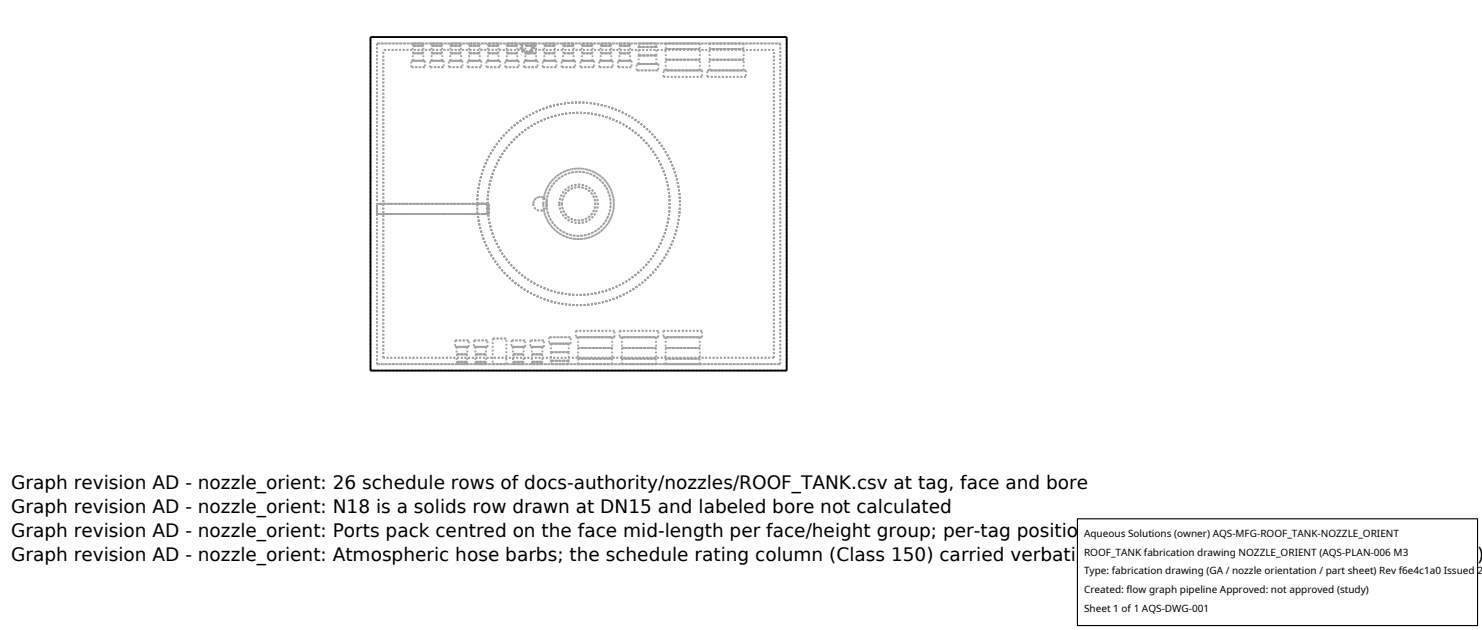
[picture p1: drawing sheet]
<svg xmlns="http://www.w3.org/2000/svg" width="212mm" height="90mm" viewBox="0 0 212 90" stroke-linecap="round" stroke-linejoin="round" font-family="sans-serif">
<g fill="none" stroke="#a0a0a0" stroke-width=".26" stroke-dasharray=".3 .3" stroke-linecap="butt">
<path d="M53.8 6.2h20.9M58.7 8.7h2M58.7 9.6v-.9M58.7 9.6h2M58.9 6.5h1.6M58.9 7.6h1.6M59 6.2h1.5M59 6.5v-.3M59 6.5h1.4M59 7.6h1.4M59 7.6l-.1-1.1M59 8.7h1.4"/>
<path d="M59 8.7l-.1-1.1M60.4 6.5h-1.4M60.4 7.6h-1.4M60.4 8.7h-1.4M60.4 6.5l.1-.3M60.4 7.6l.1-1.1M60.4 8.7l.1-1.1M60.5 6.2h-1.5M60.5 6.5h-1.6M60.5 7.6h-1.6M60.7 8.7h-2M60.7 9.6h-2"/>
<path d="M60.7 8.7v.9M61.4 8.7h2M61.4 9.6v-.9M61.4 9.6h2M61.6 6.5h1.6M61.6 7.6h1.6M61.7 6.2h1.4M61.7 6.5v-.3M61.7 6.5h1.4M61.7 7.6h1.4M61.7 7.6l-.1-1.1M61.7 8.7h1.4"/>
<path d="M61.7 8.7l-.1-1.1M63.1 6.5h-1.4M63.1 7.6h-1.4M63.1 8.7h-1.4M63.1 6.5v-.3M63.1 7.6l.1-1.1M63.1 8.7l.1-1.1M63.1 6.2h-1.4M63.2 6.5h-1.6M63.2 7.6h-1.6M63.4 8.7h-2M63.4 9.6h-2"/>
<path d="M63.4 8.7v.9M64.1 8.7h2M64.1 9.6v-.9M64.1 9.6h2M64.3 6.5h1.6M64.3 7.6h1.6M64.3 6.2h1.5M64.4 6.5l-.1-.3M64.4 6.5h1.4M64.4 7.6h1.4M64.4 7.6l-.1-1.1M64.4 8.7h1.4"/>
<path d="M64.4 8.7l-.1-1.1M65.8 6.5h-1.4M65.8 7.6h-1.4M65.8 8.7h-1.4M65.8 6.5v-.3M65.8 7.6l.1-1.1M65.8 8.7l.1-1.1M65.8 6.2h-1.5M65.9 6.5h-1.6M65.9 7.6h-1.6M66.1 8.7h-2M66.1 9.6h-2"/>
<path d="M66.1 8.7v.9M66.8 8.7h1.9M66.8 9.6v-.9M66.8 9.6h1.9M67 6.5h1.6M67 7.6h1.6M67 6.2h1.5M67 6.5v-.3M67 6.5h1.5M67 7.6h1.5M67 7.6v-1.1M67 8.7h1.5"/>
<path d="M67 8.7v-1.1M68.5 6.5h-1.5M68.5 7.6h-1.5M68.5 8.7h-1.5M68.5 6.5v-.3M68.5 7.6l.1-1.1M68.5 8.7l.1-1.1M68.5 6.2h-1.5M68.6 6.5h-1.6M68.6 7.6h-1.6M68.7 8.7h-1.9M68.7 9.6h-1.9"/>
<path d="M68.7 8.7v.9M69.5 8.7h1.9M69.5 9.6v-.9M69.5 9.6h1.9M69.7 6.5h1.5M69.7 7.6h1.5M69.7 6.2h1.5M69.7 6.5v-.3M69.7 7.6v-1.1M69.7 8.7h1.5M69.7 8.7v-1.1M71.2 6.5h-1.5"/>
<path d="M71.2 7.6h-1.5M71.2 8.7h-1.5M71.2 6.5v-.3M71.2 7.6v-1.1M71.2 8.7v-1.1M71.2 6.2h-1.5M71.4 8.7h-1.9M71.4 9.6h-1.9M71.4 8.7v.9M72.2 8.7h1.9M72.2 9.6v-.9M72.2 9.6h1.9"/>
<path d="M72.3 6.5h1.6M72.3 7.6h1.6M72.4 6.2h1.5M72.4 6.5v-.3M72.4 6.5h1.5M72.4 7.6h1.5M72.4 7.6l-.1-1.1M72.4 8.7h1.5M72.4 8.7l-.1-1.1M73.9 6.5h-1.5M73.9 7.6h-1.5M73.9 8.7h-1.5"/>
<path d="M73.9 6.5v-.3M73.9 7.6v-1.1M73.9 8.7v-1.1M73.9 6.2h-1.5M73.9 6.5h-1.6M73.9 7.6h-1.6M74.1 8.7h-1.9M74.1 9.6h-1.9M74.1 8.7v.9M74.7 7.1l-.1-.4 .1-.5M74.7 7.1h-20M74.8 7.1h-20.1"/>
<path d="M74.8 6.2h-.1M74.8 7.1h-.1M74.8 6.2h-.4M74.8 8.7h2M74.8 9.6v-.9M74.8 9.6h2M75 6.5h1.6M75 7.6h1.6M75.1 6.2h1.5M75.1 6.5v-.3M75.1 6.5h1.4M75.1 7.6h1.4"/>
<path d="M75.1 7.6l-.1-1.1M75.1 8.7h1.4M75.1 8.7l-.1-1.1M75.9 7.1l-.6 .3-.5-.3M75.9 6.2l.1 .4v.4l-.3 .3-.4 .1-.4-.1-.2-.3-.1-.4 .2-.4M75.9 6.2l.2 .4-.2 .5M75.9 6.2h35.5M76 7.1l-.3 .3-.4 .1-.3-.1-.3-.3M76 7.1h-.1M76 6.2l.1 .4-.1 .4-.3 .3-.4 .2-.4-.1-.3-.4-.1-.4 .2-.4M76 6.2h-.1M76.2 6.2l.1 .5-.2 .5-.3 .3-.5 .1-.5-.1-.3-.3-.2-.5 .1-.5"/>
<path d="M76.2 6.2h-.3M76.2 6.2h-1.8M76.5 6.5h-1.4M76.5 7.6h-1.4M76.5 8.7h-1.4M76.5 6.5l.1-.3M76.5 7.6l.1-1.1M76.5 8.7l.1-1.1M76.6 6.2h-1.5M76.6 6.5h-1.6M76.6 7.6h-1.6M76.8 8.7h-2"/>
<path d="M76.8 9.6h-2M76.8 8.7v.9M77.5 8.7h2M77.5 9.6v-.9M77.5 9.6h2M77.7 6.5h1.6M77.7 7.6h1.6M77.8 6.2h1.4M77.8 6.5v-.3M77.8 6.5h1.4M77.8 7.6h1.4M77.8 7.6l-.1-1.1"/>
<path d="M77.8 8.7h1.4M77.8 8.7l-.1-1.1M79.2 6.5h-1.4M79.2 7.6h-1.4M79.2 8.7h-1.4M79.2 6.5v-.3M79.2 7.6l.1-1.1M79.2 8.7l.1-1.1M79.2 6.2h-1.4M79.3 6.5h-1.6M79.3 7.6h-1.6M79.5 8.7h-2"/>
<path d="M79.5 9.6h-2M79.5 8.7v.9M80.2 8.7h2M80.2 9.6v-.9M80.2 9.6h2M80.4 6.5h1.6M80.4 7.6h1.6M80.4 6.2h1.5M80.5 6.5l-.1-.3M80.5 6.5h1.4M80.5 7.6h1.4M80.5 7.6l-.1-1.1"/>
<path d="M80.5 8.7h1.4M80.5 8.7l-.1-1.1M81.9 6.5h-1.4M81.9 7.6h-1.4M81.9 8.7h-1.4M81.9 6.5v-.3M81.9 7.6l.1-1.1M81.9 8.7l.1-1.1M81.9 6.2h-1.5M82 6.5h-1.6M82 7.6h-1.6M82.2 8.7h-2"/>
<path d="M82.2 9.6h-2M82.2 8.7v.9M82.9 8.7h1.9M82.9 9.6v-.9M82.9 9.6h1.9M83.1 6.5h1.6M83.1 7.6h1.6M83.1 6.2h1.5M83.1 6.5v-.3M83.1 6.5h1.5M83.1 7.6h1.5M83.1 7.6v-1.1"/>
<path d="M83.1 8.7h1.5M83.1 8.7v-1.1M84.6 6.5h-1.5M84.6 7.6h-1.5M84.6 8.7h-1.5M84.6 6.5v-.3M84.6 7.6l.1-1.1M84.6 8.7l.1-1.1M84.6 6.2h-1.5M84.7 6.5h-1.6M84.7 7.6h-1.6M84.8 8.7h-1.9"/>
<path d="M84.8 9.6h-1.9M84.8 8.7v.9M85.6 8.7h1.9M85.6 9.6v-.9M85.6 9.6h1.9M85.8 6.5h1.5M85.8 7.6h1.5M85.8 6.2h1.5M85.8 6.5v-.3M85.8 7.6v-1.1M85.8 8.7h1.5M85.8 8.7v-1.1"/>
<path d="M87.3 6.5h-1.5M87.3 7.6h-1.5M87.3 8.7h-1.5M87.3 6.5v-.3M87.3 7.6v-1.1M87.3 8.7v-1.1M87.3 6.2h-1.5M87.5 8.7h-1.9M87.5 9.6h-1.9M87.5 8.7v.9M88.3 8.7h1.9M88.3 9.6v-.9"/>
<path d="M88.3 9.6h1.9M88.4 6.5h1.6M88.4 7.6h1.6M88.5 6.2h1.5M88.5 6.5v-.3M88.5 6.5h1.5M88.5 7.6h1.5M88.5 7.6l-.1-1.1M88.5 8.7h1.5M88.5 8.7l-.1-1.1M90 6.5h-1.5M90 7.6h-1.5"/>
<path d="M90 8.7h-1.5M90 6.5v-.3M90 7.6v-1.1M90 8.7v-1.1M90 6.2h-1.5M90 6.5h-1.6M90 7.6h-1.6M90.2 8.7h-1.9M90.2 9.6h-1.9M90.2 8.7v.9M90.9 9.1h3.1M90.9 10.1v-1"/>
<path d="M90.9 10.1h3.1M91.2 6.7h2.6M91.2 7.9h2.6M91.2 6.2h2.5M91.2 6.7v-.5M91.2 6.7h2.5M91.2 7.9h2.5M91.2 7.9v-1.2M91.2 9.1h2.5M91.2 9.1v-1.2M93.7 6.7h-2.5M93.7 7.9h-2.5"/>
<path d="M93.7 9.1h-2.5M93.7 6.7v-.5M93.7 7.9l.1-1.2M93.7 9.1l.1-1.2M93.7 6.2h-2.5M93.8 6.7h-2.6M93.8 7.9h-2.6M94 9.1h-3.1M94 10.1h-3.1M94 9.1v1M94.8 10.1h5.5M94.8 11v-.9"/>
<path d="M94.8 11h5.5M95 7h5M95 8.5h5M95.1 6.2h4.9M95.1 7v-.8M95.1 7h4.8M95.1 8.5h4.8M95.1 8.5l-.1-1.5M95.1 10.1h4.8M95.1 10.1l-.1-1.6M99.9 7h-4.8M99.9 8.5h-4.8"/>
<path d="M99.9 10.1h-4.8M99.9 7l.1-.8M99.9 8.5l.1-1.5M99.9 10.1l.1-1.6M100 6.2h-4.9M100 7h-5M100 8.5h-5M100.3 10.1h-5.5M100.3 11h-5.5M100.3 10.1v.9M101 10.1h5.5M101 11v-.9"/>
<path d="M101 11h5.5M101.3 7h4.9M101.3 8.5h4.9M101.3 6.2h4.9M101.4 7l-.1-.8M101.4 7h4.8M101.4 8.5h4.8M101.4 8.5l-.1-1.5M101.4 10.1h4.8M101.4 10.1l-.1-1.6M106.2 7h-4.8M106.2 8.5h-4.8"/>
<path d="M106.2 10.1h-4.8M106.2 7v-.8M106.2 8.5v-1.5M106.2 10.1v-1.6M106.2 6.2h-4.9M106.2 7h-4.9M106.2 8.5h-4.9M106.5 10.1h-5.5M106.5 11h-5.5M106.5 10.1v.9M110.5 7.1h-34.6M111.4 6.2h-57.6"/>
<path d="M112.4 5.3h-59.5M53.8 29.1v1.5M53.8 30.6v-1.5M68.2 29.1l.2-2.8 .8-2.5 1.2-2.5 .9-1.2 .9-1.1 1.1-.9 1.2-1 2.4-1.3 2.7-.8 2.7-.4 1.5 .1 1.4 .2 2.7 .7 2.5 1.3 2.2 1.7 1.7 2 1.4 2.4 .6 1.3 .4 1.4 .4 2.7-.1 2.8-.7 2.6-1.1 2.5-1.7 2.4-2 1.9-1.2 .8-1.3 .7-2.6 1-2.7 .4h-2.7l-1.4-.2-1.4-.4-2.4-1.1-1.3-.7-1.1-.9-1.9-1.9-1.6-2.3-1.1-2.5-.3-1.4-.3-1.5M68.2 29.1h1.4M68.2 29.1v1.5M68.2 30.6v-1.5M68.2 29.1h-14.4M68.2 29.1h.7M68.2 30.6h-14.4M68.2 30.6h1.4M68.2 30.6h.8"/>
<path d="M68.2 30.6h1.5M68.9 29.1h-15.1M68.9 29.1h.7M68.9 29.1h-.7M69 30.6h-15.2M69 30.6h.7M69 30.6h-.8M69.6 29.1v1.5M69.6 30.6v-1.5M69.6 30.6h-1.4M69.6 29.1h-1.4M69.6 29.1l.3-2.4 .7-2.5 1.2-2.2 1.6-2.1 1-.9 1.1-.8 2.3-1.2 2.5-.7 2.5-.2 2.5 .3 2.4 .7 2.2 1.2 2 1.6 1.6 2.1 1.2 2.2 .7 2.5 .2 2.5-.2 2.5-.8 2.5-1.2 2.2-1.6 1.9-2 1.7-2.4 1.2-2.4 .7-2.5 .2-2.6-.3-2.4-.8-2.2-1.2-2-1.7-1.5-1.9-1.2-2.1-.7-2.5-.3-2.5"/>
<path d="M69.6 29.1l.3-2.4 .7-2.5 1.1-2.2 1.6-1.9 1.9-1.6 2.1-1.3 2.4-.8 2.5-.3 2.5 .2 2.5 .6 2.2 1.1 2 1.5 1.7 1.9 1.3 2.1 .8 2.3 .4 2.6-.1 2.6-.6 2.4-1.1 2.3-1.4 2-1.8 1.7-2.1 1.3-2.3 .9-2.5 .5-2.6-.1-2.4-.5-2.3-1-2-1.4-1.8-1.8-1.4-2-1-2.3-.5-2.4M69.7 30.6h-.7M69.7 30.6h-1.5M69.8 29.1h-.9M69.8 29.1v1.5M69.8 30.6h-.8M69.8 30.6v-1.5M69.8 29.1h-.2M69.8 30.6h-.2M76.2 29.1l.2-.7 .4-.2 .3-.1 .4 .1 .3 .2 .3 .7v.3l-.3 .4-.3 .2-.3 .1-.4-.1-.3-.2-.3-.3v-.4M76.2 29.1l.1 .5 .3 .3 .6 .2 .5-.2M77.6 29.1l.1 .8"/>
<path d="M77.6 29.1l.1-1 .3-.9 .5-.9 .6-.8 .7-.6 .8-.4 1-.3 1-.1h.9l.9 .3 .9 .4 .8 .6 .6 .8 .6 .9 .2 .9 .2 1-.1 .9-.3 1.1-.4 .8-.6 .8-.8 .7-.9 .4-.9 .3-1 .1h-.9l-1-.3-.9-.5-.8-.6-.6-.8-.5-.8-.3-1-.1-1M77.7 28.3l.4 .5M77.7 28.3l-.5-.2-.6 .2-.3 .3-.1 .5M77.7 28.3l.2-.9 .4-.9 .5-.7 .7-.6 .8-.6 .9-.3 1-.2h.8l.9 .1 .9 .3 .8 .5 .7 .6 .6 .8 .4 .8 .3 .9 .1 .9-.1 1-.3 .9-.4 .9-.6 .7-.7 .7-.8 .4-.9 .4-.9 .1h-.8l-1-.2-.9-.3-.8-.6-.7-.6-.5-.7-.4-.9-.2-.9M77.7 28.3l-.1 .8M78.1 29.1v.3M78.1 29.1v.9l.3 .9 .4 .8 .6 .6 .7 .6 .7 .4 1 .3 .8 .1 .8-.1 .9-.2 .8-.5 .8-.5 .5-.8 .5-.7 .2-.8 .1-1-.1-.8-.2-.9-.5-.8-.5-.7-.7-.6-.8-.4-.8-.3-.9-.1-.9 .1-.9 .3-.7 .3-.8 .6-.6 .7-.4 .8-.3 .9v.9M78.1 29.4l-.4 .5M78.1 29.4v-.6M78.1 28.8v.3M78.1 28.8l.1-.9 .3-.8 .5-.8 .6-.6 .7-.5 .7-.4 .9-.2 .9-.1 .8 .1 .8 .3 .8 .4 .7 .6 .5 .6 .4 .8 .3 .9 .1 .9-.1 .8-.2 .9-.4 .7-.6 .8-.6 .5-.7 .4-.8 .3-1 .2-.9-.1-.9-.2-.7-.4-.7-.5-.6-.6-.5-.8-.3-.8-.1-.9M79.9 29.1l.2 1.1 .6 .9 .9 .5 1 .3 1-.2 .9-.6 .7-1 .2-1-.2-1-.6-.9-.8-.6-1.1-.2-1.1 .2-.9 .5-.6 1-.2 1"/>
<path d="M79.9 29.1l.2-1 .6-1 .9-.5 1-.2 1 .1 .9 .6 .7 1 .2 1-.2 1-.6 .9-.8 .6-1.1 .3-1.1-.3-.9-.5-.6-.9-.2-1.1M80.3 29.1l.1-.9 .5-.8 .8-.5 .9-.2 .9 .2 .8 .5 .5 .8 .2 .9-.2 .9-.5 .8-.7 .5-.9 .2-.9-.2-.8-.5-.6-.8-.1-.9M80.3 29.1l.1 .9 .5 .8 .8 .5 .9 .2 .9-.2 .8-.5 .5-.8 .2-.9-.2-.9-.5-.8-.7-.5-.9-.2-.9 .2-.8 .5-.6 .8-.1 .9M52.9 52.9v-47.6M53.8 52h57.6M53.8 52v-45.8M54.7 51.1v-44M65 49.5h2M65 48.6v.9M65 48.6h2M65.2 51.7h1.6M65.2 50.6h1.6"/>
<path d="M65.2 52h1.5M65.3 51.7l-.1 .3M65.3 51.7h1.4M65.3 50.6h1.4M65.3 50.6l-.1 1.1M65.3 49.5h1.4M65.3 49.5l-.1 1.1M66.7 51.7h-1.4M66.7 50.6h-1.4M66.7 49.5h-1.4M66.7 51.7v.3M66.7 50.6l.1 1.1"/>
<path d="M66.7 49.5l.1 1.1M66.7 52h-1.5M66.8 51.7h-1.6M66.8 50.6h-1.6M67 49.5h-2M67 48.6h-2M67 49.5v-.9M67.7 49.5h1.9M67.7 48.6v.9M67.7 48.6h1.9M67.9 51.7h1.6M67.9 50.6h1.6"/>
<path d="M67.9 52h1.5M67.9 51.7v.3M67.9 51.7h1.5M67.9 50.6h1.5M67.9 50.6v1.1M67.9 49.5h1.5M67.9 49.5v1.1M69.4 51.7h-1.5M69.4 50.6h-1.5M69.4 49.5h-1.5M69.4 51.7v.3M69.4 50.6l.1 1.1"/>
<path d="M69.4 49.5l.1 1.1M69.4 52h-1.5M69.5 51.7h-1.6M69.5 50.6h-1.6M69.6 49.5h-1.9M69.6 48.6h-1.9M69.6 49.5v-.9M70.4 52h1.9M70.4 48.3h1.9M70.4 48.3v3.7M72.3 52h-1.9M72.3 48.3h-1.9"/>
<path d="M72.3 52v-3.7M73.1 49.5h1.9M73.1 48.6v.9M73.1 48.6h1.9M73.2 51.7h1.6M73.2 50.6h1.6M73.3 52h1.5M73.3 51.7v.3M73.3 51.7h1.4M73.3 50.6h1.4M73.3 50.6l-.1 1.1M73.3 49.5h1.4"/>
<path d="M73.3 49.5l-.1 1.1M74.7 51.7h-1.4M74.7 50.6h-1.4M74.7 49.5h-1.4M74.7 51.7l.1 .3M74.7 50.6l.1 1.1M74.7 49.5l.1 1.1M74.8 52h-1.5M74.8 51.7h-1.6M74.8 50.6h-1.6M75 49.5h-1.9M75 48.6h-1.9"/>
<path d="M75 49.5v-.9M75.7 49.5h2M75.7 48.6v.9M75.7 48.6h2M75.9 51.7h1.6M75.9 50.6h1.6M76 52h1.5M76 51.7v.3M76 51.7h1.4M76 50.6h1.4M76 50.6l-.1 1.1M76 49.5h1.4"/>
<path d="M76 49.5l-.1 1.1M77.4 51.7h-1.4M77.4 50.6h-1.4M77.4 49.5h-1.4M77.4 51.7l.1 .3M77.4 50.6l.1 1.1M77.4 49.5l.1 1.1M77.5 52h-1.5M77.5 51.7h-1.6M77.5 50.6h-1.6M77.7 49.5h-2M77.7 48.6h-2"/>
<path d="M77.7 49.5v-.9M78.4 49.1h3.1M78.4 48.2v.9M78.4 48.2h3.1M78.7 51.5h2.6M78.7 50.3h2.6M78.7 52h2.5M78.7 51.5v.5M78.7 51.5h2.5M78.7 50.3h2.5M78.7 50.3v1.2M78.7 49.1h2.5"/>
<path d="M78.7 49.1v1.2M81.2 51.5h-2.5M81.2 50.3h-2.5M81.2 49.1h-2.5M81.2 51.5v.5M81.2 50.3l.1 1.2M81.2 49.1l.1 1.2M81.2 52h-2.5M81.3 51.5h-2.6M81.3 50.3h-2.6M81.5 49.1h-3.1M81.5 48.2h-3.1"/>
<path d="M81.5 49.1v-.9M82.2 48.2h5.6M82.2 47.2v1M82.2 47.2h5.6M82.5 51.2h5M82.5 49.7h5M82.6 52h4.8M82.6 51.2v.8M82.6 51.2h4.8M82.6 49.7h4.8M82.6 49.7l-.1 1.5M82.6 48.2h4.8"/>
<path d="M82.6 48.2l-.1 1.5M87.4 51.2h-4.8M87.4 49.7h-4.8M87.4 48.2h-4.8M87.4 51.2v.8M87.4 49.7l.1 1.5M87.4 48.2l.1 1.5M87.4 52h-4.8M87.5 51.2h-5M87.5 49.7h-5M87.8 48.2h-5.6M87.8 47.2h-5.6"/>
<path d="M87.8 48.2v-1M88.5 48.2h5.5M88.5 47.2v1M88.5 47.2h5.5M88.8 51.2h4.9M88.8 49.7h4.9M88.8 52h4.9M88.9 51.2l-.1 .8M88.9 51.2h4.8M88.9 49.7h4.8M88.9 49.7l-.1 1.5M88.9 48.2h4.8"/>
<path d="M88.9 48.2l-.1 1.5M93.7 51.2h-4.8M93.7 49.7h-4.8M93.7 48.2h-4.8M93.7 51.2v.8M93.7 49.7v1.5M93.7 48.2v1.5M93.7 52h-4.9M93.7 51.2h-4.9M93.7 49.7h-4.9M94 48.2h-5.5M94 47.2h-5.5"/>
<path d="M94 48.2v-1M94.7 48.2h5.6M94.7 47.2v1M94.7 47.2h5.6M95 51.2h5M95 49.7h5M95.1 52h4.8M95.1 51.2v.8M95.1 51.2h4.8M95.1 49.7h4.8M95.1 49.7l-.1 1.5M95.1 48.2h4.8"/>
<path d="M95.1 48.2l-.1 1.5M99.9 51.2h-4.8M99.9 49.7h-4.8M99.9 48.2h-4.8M99.9 51.2v.8M99.9 49.7l.1 1.5M99.9 48.2l.1 1.5M99.9 52h-4.8M100 51.2h-5M100 49.7h-5M100.3 48.2h-5.6M100.3 47.2h-5.6"/>
<path d="M100.3 48.2v-1M110.5 51.1h-55.8M110.5 51.1v-44M111.4 52v-45.8M111.4 52h-57.6M112.4 52.9v-47.6M112.4 52.9h-59.5"/>
</g>
<path d="M52.9 5.3h59.5v47.6h-59.5z" fill="none" stroke="#000" stroke-width=".26"/>
<path d="M153.9 74.1h57.1v15.2h-57.1z" fill="#fff" stroke="#000" stroke-width=".16"/>
<g font-size="2.6">
<text x="1.6" y="69.8">Graph revision AD - nozzle_orient: 26 schedule rows of docs-authority/nozzles/ROOF_TANK.csv at tag, face and bore</text>
<text x="1.6" y="73.3">Graph revision AD - nozzle_orient: N18 is a solids row drawn at DN15 and labeled bore not calculated</text>
<text x="1.6" y="76.7">Graph revision AD - nozzle_orient: Ports pack centred on the face mid-length per face/height group; per-tag positions in check.nozzles_drawn</text>
<text x="1.6" y="80.2">Graph revision AD - nozzle_orient: Atmospheric hose barbs; the schedule rating column (Class 150) carried verbatim as text - no flange drawn (duty section 4)</text>
</g>
<g font-size="1.4">
<text x="154.8" y="76.6">Aqueous Solutions (owner) AQS-MFG-ROOF_TANK-NOZZLE_ORIENT</text>
<text x="154.8" y="79.3">ROOF_TANK fabrication drawing NOZZLE_ORIENT (AQS-PLAN-006 M3</text>
<text x="154.8" y="82">Type: fabrication drawing (GA / nozzle orientation / part sheet) Rev f6e4c1a0 Issued 2</text>
<text x="154.8" y="84.7">Created: flow graph pipeline Approved: not approved (study)</text>
<text x="154.8" y="87.4">Sheet 1 of 1 AQS-DWG-001</text>
</g>
</svg>
